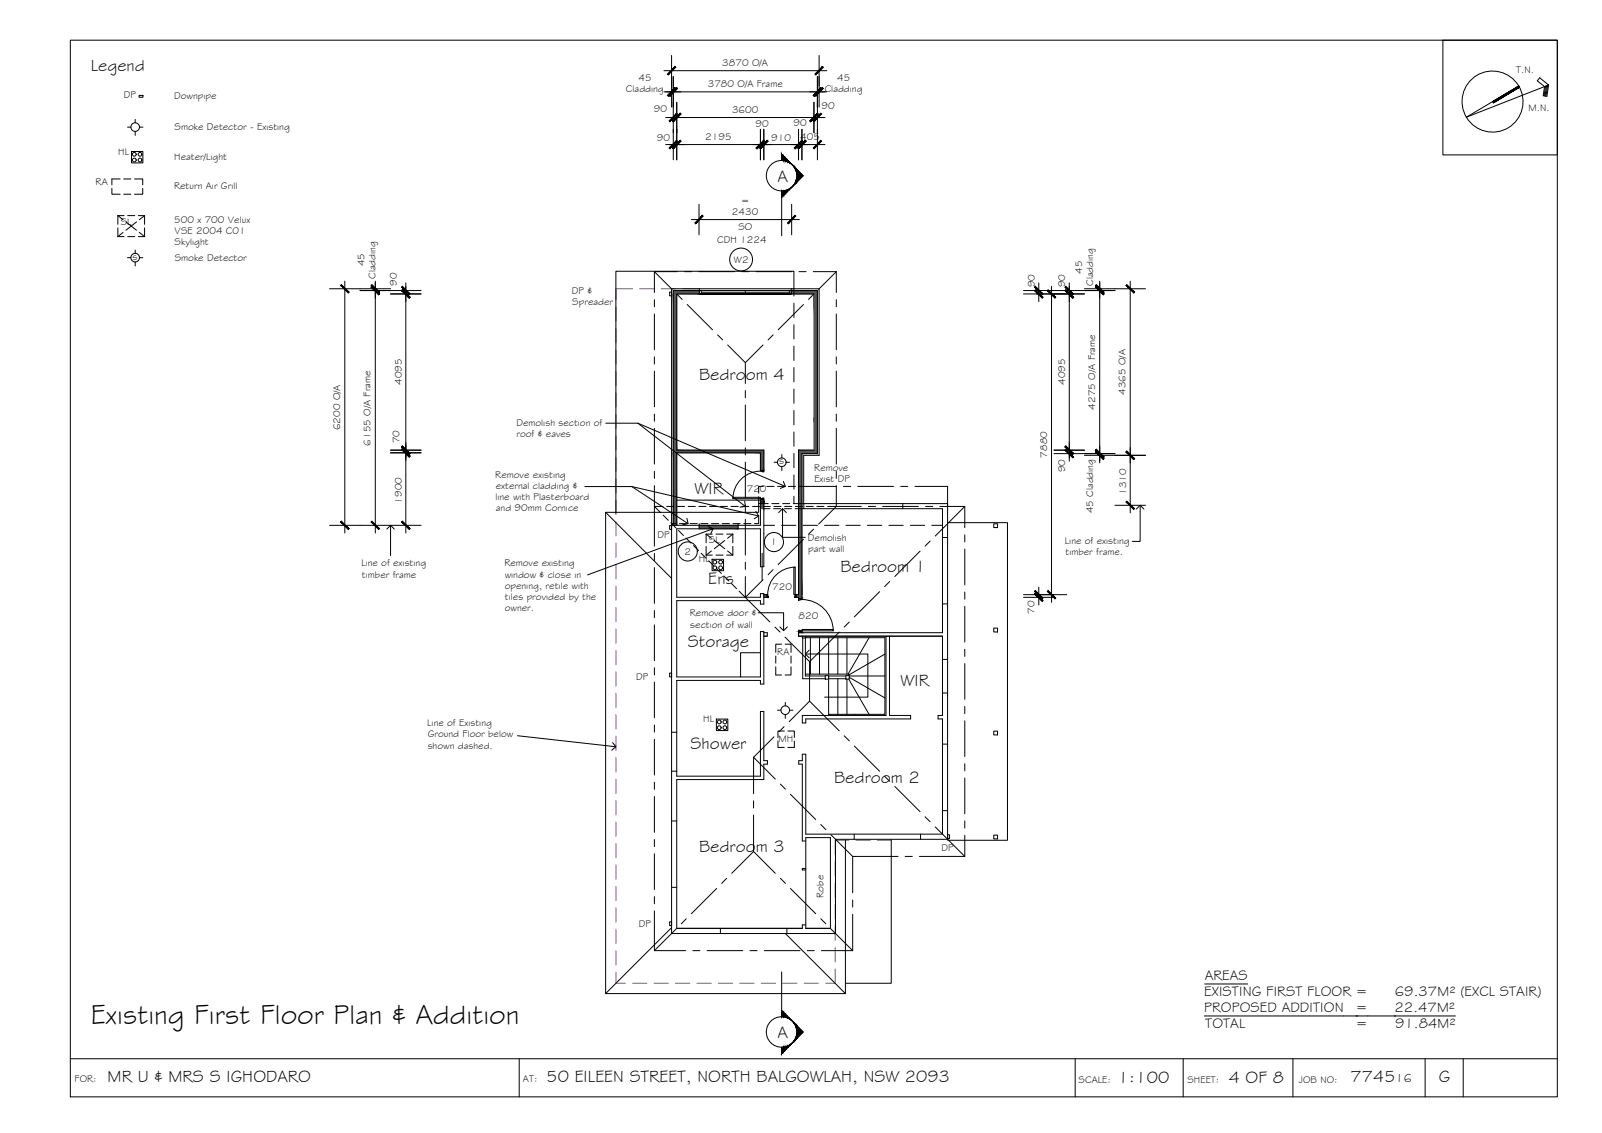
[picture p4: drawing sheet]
<svg xmlns="http://www.w3.org/2000/svg" width="420mm" height="297mm" viewBox="0 0 420 297" stroke-linecap="round" stroke-linejoin="round" font-family="sans-serif">
<!-- layer: HATCH -->
<g fill="#545454" stroke="#545454" stroke-width=".26">
<path d="M209.4 155.9h.9z"/>
<path d="M207.5 76.2l6.9 .9v-.9zM207.5 76.2l6.9 .9h-6.9z"/>
<path d="M176.6 76.2l6.8 .9v-.9zM176.6 76.2l6.8 .9h-6.8z"/>
<path d="M213.5 77.1l.9 32.4v-32.4zM213.5 77.1l.9 32.4h-.9z"/>
<path d="M213.5 109.5l.9 8.5v-8.5zM213.5 109.5l.9 8.5h-.9z"/>
<path d="M176.6 77.1l.9 40.9v-40.9zM176.6 77.1l.9 40.9h-.9z"/>
<path d="M176.6 118l23.7 .7v-.7zM176.6 118l23.7 .7h-23.7z"/>
<path d="M209.4 118l5 .9v-.9zM209.4 118l5 .9h-5z"/>
<path d="M199.4 118.7l.9 4.6v-4.6zM199.4 118.7l.9 4.6h-.9z"/>
<path d="M199.4 130.9l.9 2.5v-2.5zM199.4 130.9l.9 2.5h-.9z"/>
<path d="M176.6 118.7l.9 19v-19zM176.6 118.7l.9 19h-.9z"/>
<path d="M209.4 118.9l.9 37v-37zM209.4 118.9l.9 37h-.9zM208.8 155.9h1.5z"/>
<path d="M208.8 155.9l1.5 .7v-.7zM208.8 155.9l1.5 .7h-1.5z"/>
<path d="M209.4 156.6l.9 .4v-.4zM209.4 156.6l.9 .4h-.9z"/>
<path d="M209.4 165.6l.9 .3v-.3zM209.4 165.6l.9 .3h-.9z"/>
<path d="M183.4 137.7l10.2 .9v-.9zM183.4 137.7l10.2 .9h-10.2z"/>
<path d="M200.3 155.9l.9 .7v-.7zM200.3 155.9l.9 .7h-.9z"/>
</g>
<!-- layer: BORDER -->
<g fill="none" stroke="#000" stroke-width=".26">
<path d="M18.4 10.5h390v277.1h-390zM378.4 10.5h30v30.1h-30zM398.5 22.9l-6.8 4.1M405.3 22.6l-.3 2.5M405.6 22.5l-.4 2.7M405.9 22.4l-.4 2.8M406.2 22.3l-.5 2.9-1-.1 .4-2.4-1.9-1.5 .6-.8 2.4 1.9-21.6 8.4 13.7-8.1M18.4 277.6h390M136.2 277.6v10M282 277.6v10M310.3 277.6v10M339.1 277.6v10"/>
<path d="M373.8 277.6v10M383.8 277.6v10"/>
<circle cx="391.4" cy="26.6" r="8"/>
</g>
<!-- layer: SECTION POINT -->
<g fill="#000" stroke="#000" stroke-width=".26">
<path d="M207.4 49.2l.4-.3zM207.4 42.9l.4 .4zM208.2 48.5l-.4 .4zM208.2 43.6l.3 .6zM209 44.4l1.7 1.7-1.7 1.6zM207.4 267.3l.4 .4zM207.4 273.7l.4-.3zM207.8 267.7l.4 .5zM208.5 272.5l-.3 .5zM209 268.9l1.7 1.7-1.7 1.6z"/>
<path d="M205 40.4l.5 .6v1.1zM205 40.4v1.7h.5z"/>
<path d="M205 50.1h.5v1.1zM205 50.1v1.6l.5-.5z"/>
<path d="M205.5 41l.5 .5v.7zM205.5 41v1.1l.5 .1z"/>
<path d="M205.5 50.1l.5-.2v.8zM205.5 50.1v1.1l.5-.5z"/>
<path d="M206 41.5l.5 .4v.5zM206 41.5v.7l.5 .2z"/>
<path d="M206 49.9l.5-.1v.4zM206 49.9v.8l.5-.5z"/>
<path d="M206.5 41.9l.5 .7zM206.5 41.9v.5l.5 .2z"/>
<path d="M206.5 49.8l.5-.3v.2zM206.5 49.8v.4l.5-.5z"/>
<path d="M207 42.4l.4 .5zM207 42.4v.2l.4 .3z"/>
<path d="M207 49.5l.4-.3zM207 49.5v.2l.4-.4z"/>
<path d="M208.2 43.6l.3 .6zM207.8 43.3l.4 .4z"/>
<path d="M208.5 48v.2l-.3 .3zM208.2 48.5l.3-.3z"/>
<path d="M208.5 43.9l.3 .3v.5zM208.5 43.9l.3 .8z"/>
<path d="M208.8 47.5v.5h-.3zM208.5 48v.2l.3-.2z"/>
<path d="M208.8 44.2l.1 .1v.9zM208.8 44.2l.1 1z"/>
<path d="M208.9 46.9v.9l-.1-.3zM208.8 47.5v.5l.1-.2z"/>
<path d="M208.9 44.3l.1 1.5zM208.9 44.3l.1 1.5z"/>
<path d="M209 46.4v1.3zM208.9 46.9v.9z"/>
<path d="M205.5 274.5l-.5 1.7 .5-.5zM205 274.6l.5-.1-.5 1.7z"/>
<path d="M205.5 265.4l-.5 1.2h.5zM205 264.9l.5 .5-.5 1.2z"/>
<path d="M206 274.4l-.5 1.3 .5-.5zM205.5 274.5l.5-.1-.5 1.3z"/>
<path d="M206 266l-.5 .6 .5 .1zM205.5 265.4l.5 .6-.5 .6z"/>
<path d="M206.5 274.3l-.5 .9 .5-.5zM206 274.4l.5-.1-.5 .9z"/>
<path d="M206 266.7l.5 .2v-.5zM206 266l.5 .4-.5 .3z"/>
<path d="M207 274l-.5 .7zM206.5 274.3l.5-.3-.5 .7z"/>
<path d="M206.5 266.9l.5 .2v-.2zM206.5 266.4l.5 .5h-.5z"/>
<path d="M207.4 273.7l-.4 .5zM207 274l.4-.3-.4 .5z"/>
<path d="M207 267.1l.4 .3zM207 266.9l.4 .4-.4-.2z"/>
<path d="M208.5 272.5l-.3 .5zM208.2 273l-.4 .4z"/>
<path d="M208.2 268.2l.3 .4zM208.2 268.1l.3 .3z"/>
<path d="M208.8 272l-.3 .7 .3-.2zM208.8 272l-.3 .7z"/>
<path d="M208.5 268.6l.3 .6v-.5zM208.5 268.4l.3 .3-.3-.1z"/>
<path d="M208.9 271.4l-.1 1.1 .1-.2zM208.9 271.4l-.1 1.1z"/>
<path d="M208.9 268.8l-.1 .4 .1 .5zM208.8 268.7l.1 .1-.1 .4z"/>
<path d="M209 270.8l-.1 1.5zM209 270.8l-.1 1.5z"/>
<path d="M209 268.9v1.4zM208.9 268.8v.9z"/>
</g>
<g fill="none" stroke="#000" stroke-width=".26">
<path d="M205 42.1v-1.7l5.7 5.7-5.7 5.6M205 50.1v11.7M205 254.8v11.8M205 264.9l5.7 5.7-5.7 5.6v-1.6"/>
<circle cx="205" cy="46.1" r="4"/>
<circle cx="205" cy="270.5" r="4"/>
</g>
<!-- layer: SERVICES -->
<g fill="none" stroke="#000" stroke-width=".26">
<path d="M33.5 33.3h.8M34.5 39.7h3v3h-3zM35.5 31.3v.9M35.5 34.5v1M36.5 25h1v.5h-1zM36.6 33.3h.9M29.3 49.4v1.5h2.2M30.9 56.5v2.3M30.9 59.7v2.3M30.9 56.5h1.6M30.9 56.5l1.4 1.1M31.5 46.9h-2.2v1.6"/>
<path d="M32.5 46.9h1.8M32.5 50.9h1.8M33 58.2l2.8 2.2M33.5 56.5h1.9M35.3 46.9h2.1v1.6M35.8 58.2l-2.8 2.2M36.3 56.5h1.6M37.4 49.4v1.5h-2.1M37.9 56.5v2.3M37.9 59.7v2.3M37.9 56.5l-1.4 1.1M30.9 62h1.6"/>
<path d="M32.3 60.9l-1.4 1.1M33.4 67.6h.9M33.5 62h1.9M35.5 65.5v.9M35.5 68.7v1M36.3 62h1.6M36.5 60.9l1.4 1.1M36.6 67.6h.9M175.6 76.6h.5v1h-.5zM205 119.2v.9M175.6 137.8h.5v1h-.5zM199.4 131.4h1v.5h-1z"/>
<path d="M203 121.2h.9M205 122.3v1.1M206.2 121.2h.9M185.2 140v2.3M185.2 143.2v2.3M185.2 140h1.6M185.2 145.5h1.6M185.2 140l1.4 1.1M186.6 144.5l-1.4 1M186.8 146.6h3v3h-3zM187.3 141.7l2.8 2.2M187.8 140h1.8"/>
<path d="M187.8 145.5h1.8M190.1 141.7l-2.8 2.2M190.6 140h1.6M190.6 145.5h1.6M190.8 144.5l1.4 1M192.2 140v2.3M192.2 143.2v2.3M192.2 140l-1.4 1.1M175.6 176.5h.5v1h-.5zM203.5 172v1.9M203.5 174.8v2.2h1.5M205 168.9h-1.5v2.1"/>
<path d="M205.9 168.9h1.6v2.1M207.5 174.8v2.2h-1.6M207.5 172v1.9M187.9 188.5h3v3h-3zM203.9 186.2h.9M204 194.3v1.7h1.7M205.7 191.7h-1.7v1.7M206 184.2v.9M206 187.3v1.1M206.6 191.7h1.7v1.7M207.1 186.2h.9M208.3 194.3v1.7h-1.7"/>
<path d="M248.5 218.9h.5v1h-.5zM175.6 241.7h.5v1h-.5z"/>
<circle cx="35.5" cy="33.3" r="1.13"/>
<circle cx="35.2" cy="42" r=".5"/>
<circle cx="35.2" cy="40.5" r=".5"/>
<circle cx="36.7" cy="42" r=".5"/>
<circle cx="36.7" cy="40.5" r=".5"/>
<circle cx="35.5" cy="67.5" r="1.13"/>
<circle cx="205" cy="121.2" r="1.13"/>
<circle cx="187.5" cy="148.9" r=".5"/>
<circle cx="187.5" cy="147.4" r=".5"/>
<circle cx="189" cy="147.4" r=".5"/>
<circle cx="189" cy="148.9" r=".5"/>
<circle cx="188.6" cy="189.3" r=".5"/>
<circle cx="188.6" cy="190.8" r=".5"/>
<circle cx="190.1" cy="190.8" r=".5"/>
<circle cx="190.1" cy="189.3" r=".5"/>
<circle cx="205.9" cy="186.2" r="1.13"/>
</g>
<!-- layer: EXISTING -->
<g fill="none" stroke="#93278f" stroke-width=".26">
<path d="M165.9 75.7h-4.4v2.9M167.8 75.7h3.7M173.4 75.7h3.8M179.1 75.7h4.3M207.5 75.7h.7M161.5 80.5v3.7M161.5 86.1v3.8M161.5 91.8v3.7M161.5 97.4v3.7M161.5 103v3.7M161.5 108.6v3.8M161.5 114.3v3.7"/>
<path d="M161.5 119.9v3.7M161.5 125.5v3.8M161.5 131.1v3.8M161.5 136.8v3.7M161.5 142.4v3.7M161.5 148v3.8M161.5 153.6v3.8M161.5 159.3v3.7M161.5 164.9v3.7M161.5 170.5v3.8M161.5 176.1v3.8M161.5 181.8v3.7"/>
<path d="M161.5 187.4v3.7M161.5 193v3.8M161.5 198.6v3.8M161.5 204.3v3.7M161.5 209.9v3.7M161.5 215.5v3.8M161.5 221.1v3.8M161.5 226.8v3.7M161.5 232.4v3.7M161.5 238v3.8M219 225.9v3.8M219 231.5v3.8"/>
<path d="M219 237.2v3.7M222.6 220.3h-3.6v3.7M224.5 220.3h3.8M233.7 220v.3h-3.6M161.5 254.9v2.9h2.5M161.5 243.6v3.8M161.5 249.3v3.7M165.9 257.8h3.8M171.5 257.8h3.8M177.2 257.8h3.7M182.8 257.8h3.7M188.4 257.8h3.8"/>
<path d="M194 257.8h3.8M199.7 257.8h3.7M205.3 257.8h3.7M210.9 257.8h3.8M219 254v3.8h-2.5M219 242.8v3.7M219 248.4v3.8"/>
</g>
<g fill="none" stroke="#000" stroke-width=".26">
<path d="M178.2 137.3h1.9M181 137.3h1.9M183.4 137.3v1.3M183.8 137.3h1.9M186.6 137.3h1.9M189.4 137.3h1.9M192.2 137.3h1.9M193.6 137.3v1.3M195.1 137.3h1.8M199 135.1v2.2h-1.1M201.5 132h-2.5v2.2M202 133.4h-1.7v15.2h-.9v-10h-21.9v18h21.9v-1h.9v2.8h-.9v-.9h-21.9v20h21.9v-11.9h.9v.3h.9v.9h-.9v12.5h-.9v-.9h-21.9v25.1h21.9v-17h.9v12.9h1v.9h-1v4.1h-22.8v39h32.9v-.9h.9"/>
<path d="M202.4 132h1.9M202.9 133.4h1.9M205.3 132h1.8M205.7 133.4h1.9M208.1 132h40.4v88h-29.4v24.7h-43v-107.4h1.2M208.5 133.4h38.7v32.5h-37.8v.9h37.8v20.8h-1.2v.9h1.2v30.2h-35.9v-21h-.9v1.7h-.9v.9h.9v20.2h.9M210.8 132v1.4M236.8 132v1.4M260.6 137.3h1v1h-1zM199.9 145v7.1M247.2 140.9h1.3M247.2 158.3h1.3"/>
<path d="M199.4 171.1h-5.2v6.4M200.4 166.8h.8M210.4 166.8v.5h.9v-.5M210.5 167.3v10.6h5.9M211.2 167.3v9.9h5.2M211.2 176.7h11.4v.4M211.3 167.2h20.8v20.1h-14.8M212.5 167.2v9.5M214.9 167.2v9.5M216.4 177.1h.9v.9h-.9zM217.3 177.9h4.5M217.3 167.2v9.5"/>
<path d="M219.7 167.2v9.5M219.7 177.9v9.4M221.8 177.1h.9v.9h-.9zM221.8 177.2h-4.5v10.4M222.1 167.2v9.5M222.1 178v9.3M222.6 178l5.3 9.3M222.7 177.2h9.4M222.7 177.6l9.4 5.4M227.9 167.2l-5.5 9.5M232.1 171.5l-9.5 5.4M232.4 166.8v20.8h-22v1.9h.9v-1h27.5v-.9h-5.5v-20.8"/>
<path d="M247.2 172.9h1.3M260.6 164.7h1v1h-1zM176.1 192h1.4M247.2 195.1h1.3M247.2 181.7h1.3M260.6 191.7h1v1h-1zM176.1 215.2h1.4M176.1 202.2h1.4M211.3 219.6h6.5v23.8h-6.5zM224 218.7v1.3M241.4 218.7v1.3M247.2 212.5h1.3"/>
<path d="M260.6 218.9h1v1h-1zM176.1 232.6h1.4M211.3 227.7h-.9v.4h.9M188.9 243.4v1.3M206.4 243.4v1.3"/>
</g>
<!-- layer: NEWWORK -->
<path d="M183.4 75.7v1.4h-5.9v40.9h22.8v5.3h-.9v-4.6h-21.9v19M183.4 76.2h-6.8v61.5M207.5 76.2h6.9v42.7h-4.1v38.3M207.5 75.7v1.4h6M213.5 118h-4.1v37.9h-.6v.7h.6v.4h.9M200.3 133.4v-2.5h-.9v6.8h-23.3M200.3 155.9h.9v.7h-.9M210.3 165.4v.5M210.3 165.6h-.9v.3" fill="none" stroke="#000" stroke-width=".26"/>
<!-- layer: ROOFPLAN EXIST. -->
<g fill="none" stroke="#000" stroke-width=".26">
<path d="M208.2 75.7v-4.6h-46.7v63.4M158.8 134.3l17.3 17.3M171.6 132.8h2.3M171.6 132.8v10.4M171.6 132.8l1.7 1.6M174 135.1l1.3 1.3M174.9 132.8h1.8M175.9 137.1l1.4 1.3M177.7 132.8h1.8M177.9 139.1l1.3 1.3M180.5 132.8h1.9M183.3 132.8h1.9"/>
<path d="M186.1 132.8h1.9M188.9 132.8h1.9M191.7 132.8h1.9M194.5 132.8h1.9M197.4 132.8h1.8M199 134.3h-40.2v126.2h62.9v-40.2M199 130.3v1.7M200.2 132.8h1.8M200.2 127.5h-1.2v1.8M201.1 127.5h1.9M203 132.8h1.9M203.9 127.5h1.9"/>
<path d="M205.8 132.8h1.9M206.8 127.5h1.8M208.6 132.8h1.9M209.6 127.5h9.7M211.4 132.8h1.9M214.2 132.8h1.9M217.1 132.8h8.8M221.2 127.5h1.9M225 127.5h9.3M227.7 132.8h1.9M231.5 132.8h9.4M236.2 127.5h1.9"/>
<path d="M240 127.5h8.5v5.3M242.7 132.8h1.9M246.5 132.8h6.5v5.5M248.5 137h15.7v83.3h-15.7M253 132.8l-7.7 7.7M171.6 145.1v1.8M171.6 148.8v9.4M179.9 141l1.3 1.4M181.9 143l1.3 1.4M183.9 145l1.3 1.4M185.9 147l1.3 1.4M187.9 149l1.3 1.3"/>
<path d="M189.9 151l1.3 1.3M191.8 153l1.4 1.3M193.8 155l8.1 8.1M230.7 155.1l-6.6 6.6M233.3 152.5l-1.3 1.3M241.3 144.5l-6.6 6.6M244 141.9l-1.4 1.3M253 140.2v1.9M253 144v9.3M253 155.2v1.9M253 159v9.3M171.6 160.1v1.8"/>
<path d="M171.6 163.8v9.4M171.6 175.1v1.8M171.6 178.8v9.4M203.2 164.4l1.4 1.3M205.9 167l6.4 6.5M212.3 173.5v10.3M220.1 165.7l-7.8 7.8M222.7 163.1l-1.3 1.3M253 170.2v1.9M253 174v9.3M171.6 190.1v1.9M171.6 193.8v9.4"/>
<path d="M197.6 198.5l5.7 5.8M197.6 198.5v9.6M203 193.2l-5.4 5.3M205.6 190.5l-1.3 1.3M212.3 183.8l7.8 7.8M212.3 183.8l-5.3 5.4M221.4 192.9l1.3 1.3M224.1 195.6l6.6 6.6M253 185.2v1.9M253 189v9.3M171.6 205.1v1.8M171.6 208.8v9.4"/>
<path d="M197.6 209.9v1.9M197.6 213.7v9.5M204.7 205.6l1.3 1.3M207.3 208.2l6.6 6.7M215.3 216.2l1.3 1.3M217.9 218.8l5.7 5.7M232 203.5l1.3 1.3M234.7 206.2l6.6 6.6M242.6 214.1l1.4 1.3M245.3 216.8l7.7 7.7M253 219v5.5h-11.9M253 200.2v1.9"/>
<path d="M253 204v9.4M253 215.2v1.9M171.6 238.8v10.4h8.2M171.6 220.1v1.8M171.6 223.8v9.4M171.6 235.1v1.9M187.9 232.9l-6.6 6.7M190.6 230.3l-1.3 1.3M197.6 223.2l5.7 5.8M197.6 223.2l-5.7 5.8M204.7 230.3l1.3 1.3M207.3 232.9l6.6 6.7"/>
<path d="M223.6 239.7v9.5h-8.2M223.6 236v1.8M233.8 220.3v37.5h-12.1M235.5 224.5h-11.9v9.6M237.4 224.5h1.9M176.1 243.2l-17.3 17.3M177.3 243.5l-5.7 5.7M180 240.9l-1.3 1.3M181.7 249.2h1.9M185.4 249.2h9.4M196.7 249.2h1.9M200.5 249.2h9.3"/>
<path d="M206 244.7l15.7 15.8M211.7 249.2h1.9M215.3 240.9l1.3 1.3M217.9 243.5l5.7 5.7"/>
</g>
<!-- layer: 0.13 -->
<g fill="none" stroke="#000" stroke-width=".26">
<path d="M183.4 75.7h-7.3v62M207.5 75.7h7.3v43.7h-4v12.6M208.2 75.7v1.9M208.2 79.5v3.7M208.2 85.1v3.8M208.2 90.7v3.8M208.2 96.4v3.7M208.2 102v3.7M208.2 107.6v3.8M208.2 113.3v3.7M208.2 118.9v3.7M177.5 131.1h21.9"/>
<path d="M199.4 123.5a7.2 7.2 0 0 0-7.2 7.2M200.3 137.7h2.8M205 137.7h3.8M208.2 124.5v3.7M208.2 130.1v1.9M210.6 137.7h3.8M216.3 137.7h3.7M221.9 137.7h3.7M227.5 137.7h3.8M233.1 137.7h3.8M238.8 137.7h3.7M244.4 137.7h2.8"/>
<path d="M208.6 148.7a7.2 7.2 0 0 0-7.3 7.2M210.3 157.2a8.2 8.2 0 0 1 8.2 8.2"/>
</g>
<!-- layer: 0 -->
<g fill="none" stroke="#000" stroke-width=".26">
<path d="M158.9 110.9h8.4l28.2 21.9M167.3 110.9l38.7 16.6M101.4 138.7l1-1 1 1M102.4 137.7v8M153.4 127.6h12.3l14.8 9.7M165.7 127.6l33.3 7.7M180.2 135.9l.3 1.4-1.4 .3M185.7 138l1.3 .6-.6 1.3M187 138.6l-32.9 12.1M195.3 131.4l.2 1.4-1.4 .2M198.2 134.1l.8 1.2-1.2 .7M204.2 134.4l1-1 1 1"/>
<path d="M205.2 133.4v7.5h6M205.5 126.2l.5 1.3-1.3 .6M298 133.5l1-1 1 1M299 132.5v9.4h-2M198.8 160.6h6.7v4.7M204.5 164.4l1 .9 1-.9M211.2 171.5h16.4v11.3h-11.3M212.2 170.4l-1 1.1 1 1M135.7 192.9l25.8 2.9M160.7 194.7l.8 1.1-1.1 .9"/>
</g>
<!-- layer: NEWWORK -->
<path d="M200.3 165.9v.9M209.4 165.9v.9" fill="none" stroke="#000" stroke-width=".3"/>
<!-- layer: ROOFPLAN NEW -->
<g fill="none" stroke="#000" stroke-width=".26">
<path d="M171.6 78.6v1.8M171.6 71.2l4.7 4.7M177.6 77.2l1.3 1.3M177.7 71.2h-6.1v5.5M179.5 71.2h1.9M180.2 79.8l6.7 6.7M183.3 71.2h9.4M194.5 71.2h1.9M198.3 71.2h9.4M209.5 71.2h1.9M210.7 79.8l-6.6 6.7M213.3 71.2h6"/>
<path d="M213.4 77.2l-1.3 1.3M219.3 71.2v5.5M219.3 78.6v1.8M219.3 71.2l-4.6 4.7M171.6 82.3v9.4M171.6 93.5v1.9M171.6 97.3v9.4M188.2 87.8l1.3 1.3M190.8 90.4l4.7 4.7M200.1 90.4l-4.6 4.7v5.4M202.8 87.8l-1.3 1.3M219.3 82.3v9.4"/>
<path d="M219.3 93.5v1.9M219.3 97.3v9.4M171.6 108.6v1.8M171.6 112.3v9.4M195.5 102.4v1.9M195.5 106.2v9.3M195.5 117.4v1.9M219.3 108.6v1.8M219.3 112.3v9.4M171.6 123.6v1.8M171.6 127.3v5.5M195.5 121.2v9.3"/>
<path d="M195.5 132.4v1.9M195.5 136.2v9.3M213.4 138.7l-1.3 1.4M219.3 123.6v1.8M219.3 127.3v5.5l-4.6 4.6M195.5 147.4v1.9M195.5 151.2v5.4l4.6-4.6M202.8 149.3l-1.3 1.4M210.7 141.4l-6.6 6.6"/>
</g>
<!-- layer: MASK -->
<g fill="#fff" stroke="#fff" stroke-width=".26">
<path d="M208.2 148.7v7.2h.4zM208.2 148.7h.4v7.2z"/>
<path d="M210.3 165v.4l8.2-.4zM210.3 165.4l8.2-.4v.4z"/>
<path d="M192.2 130.7h7.2v-.3zM192.2 130.4h7.2l-7.2 .3z"/>
</g>
<path d="M192.2 130.4h7.2v.3h-7.2zM208.2 148.7h.4v7.2h-.4zM210.3 165h8.2v.4h-8.2z" fill="none" stroke="#fff" stroke-width=".26"/>
<!-- layer: DOORS -->
<path d="M192.2 130.4h7.2v.3h-7.2zM199.4 130.7l.9-.1v.3h-.9zM199.4 123.3h.9v.4l-.9-.2zM201.2 155.9h.2l.1 .7h-.3zM208.2 148.7h.4v7.2h-.4zM208.6 155.9h.2v.7h-.4zM209.4 157h.9v.2l-.9 .1zM209.4 165.2l.9 .2v.2h-.9zM210.3 165h8.2v.4h-8.2z" fill="none" stroke="#000" stroke-width=".26"/>
<!-- layer: WINDOWS -->
<g fill="none" stroke="#000" stroke-width=".26">
<path d="M183.4 76.2h24.1v.9h-24.1h24.1h-24.1zM183.4 75.7h24.1M183.9 76.2v.9M183.9 76.6h23.1M195.5 76.2v.9M207 76.2v.9"/>
<circle cx="194.4" cy="68" r="3"/>
</g>
<!-- layer: DIMENSION -->
<g fill="none" stroke="#000" stroke-width=".26">
<path d="M174.1 18.5h42.7M176.1 14.5v13.6M214.8 14.5v13.6M174.1 24.1h42.7M174.6 30.8h41.8M174.6 37.9h37.7M176.6 20.1v21.8M177.5 26.8v15.1M199.4 33.9v8M200.3 33.9v8M208.3 37.9h8.1M209.4 33.9v8"/>
<path d="M210.3 33.9v8M213.5 26.8v8M214.4 20.1v21.8M181.3 57.6h28.3M183.3 53.6v8M207.6 53.6v8M86.4 75.7h16M90.4 73.7v66M94.4 76.2h16M98.4 73.7v66M102.4 77.1h8M106.4 74.2v65.5"/>
<path d="M268.4 76.2h24M268.4 77.1h16M272.4 74.2v4.9M275.8 75.1v82.8M280.4 74.2v46.7M284.4 75.7h16M288.4 73.7v47.7M296.4 73.7v60.8M102.4 118h8M102.4 118.7h8M276.4 118h8M276.4 118.9h16"/>
<path d="M284.4 119.4h16M86.4 137.7h24M292.4 132.5h8M268.4 155.9h11.4M268.4 156.6h8M272.4 153.9v4.7"/>
</g>
<!-- layer: 0 -->
<g fill="#000" stroke="#000" stroke-width=".26">
<path d="M177 17.4l-1.8 2.2 2-2zM177 17.4l-1.8 2.2-.2-.2z"/>
<path d="M215.7 17.4l-2 2 .2 .2zM215.7 17.4l.2 .2-2 2z"/>
<path d="M177 23l-2 2 .2 .2zM177 23l.2 .2-2 2z"/>
<path d="M177.5 29.7l-2 2 .2 .2zM177.5 29.7l.2 .2-2 2z"/>
<path d="M175.5 38.8l.2 .2 1.8-2.2zM177.5 36.8l.2 .2-2 2z"/>
<path d="M177.5 23l-1.8 2.2 2-2zM177.5 23l-1.8 2.2-.2-.2z"/>
<path d="M177.5 23l-1.8 2.2 2-2zM177.5 23l-1.8 2.2-.2-.2z"/>
<path d="M178.4 29.7l-1.8 2.2 2-2zM178.4 29.7l-1.8 2.2-.2-.2z"/>
<path d="M178.4 29.7l-1.8 2.2 2-2zM178.4 29.7l-1.8 2.2-.2-.2z"/>
<path d="M178.4 36.8l-1.8 2.2 2-2zM176.4 38.8l2-2-1.8 2.2z"/>
<path d="M178.4 36.8l-1.8 2.2 2-2zM176.4 38.8l2-2-1.8 2.2z"/>
<path d="M198.3 38.8l.2 .2 1.8-2.2zM200.3 36.8l.2 .2-2 2z"/>
<path d="M198.3 38.8l.2 .2 1.8-2.2zM200.3 36.8l.2 .2-2 2z"/>
<path d="M201.2 36.8l-1.8 2.2 2-2zM201.2 36.8l-1.8 2.2-.2-.2z"/>
<path d="M201.2 36.8l-1.8 2.2 2-2zM201.2 36.8l-1.8 2.2-.2-.2z"/>
<path d="M208.3 38.8l.2 .2 1.8-2.2zM210.3 36.8l.2 .2-2 2z"/>
<path d="M208.3 38.8l.2 .2 1.8-2.2zM210.3 36.8l.2 .2-2 2z"/>
<path d="M209.2 38.8l.2 .2 1.8-2.2zM211.2 36.8l.2 .2-2 2z"/>
<path d="M211.2 36.8l-1.8 2.2 2-2zM209.2 38.8l2-2-1.8 2.2z"/>
<path d="M212.4 31.7l.2 .2 1.8-2.2zM214.4 29.7l.2 .2-2 2z"/>
<path d="M212.4 31.7l.2 .2 1.8-2.2zM214.4 29.7l.2 .2-2 2z"/>
<path d="M215.3 23l-2 2 .2 .2zM215.3 23l.2 .2-2 2z"/>
<path d="M215.3 23l-2 2 .2 .2zM215.3 23l.2 .2-2 2z"/>
<path d="M215.3 29.7l-1.8 2.2 2-2zM215.3 29.7l-1.8 2.2-.2-.2z"/>
<path d="M215.3 36.8l-1.8 2.2 2-2zM213.3 38.8l2-2-1.8 2.2z"/>
<path d="M215.7 23l-1.8 2.2 2-2zM215.7 23l-1.8 2.2-.2-.2z"/>
<path d="M184.2 56.4l-1.8 2.3 2-2zM184.2 56.4l-1.8 2.3-.2-.2z"/>
<path d="M208.5 56.4l-2 2.1 .2 .2zM208.5 56.4l.2 .3-2 2z"/>
<path d="M89.3 74.8l2 2 .3-.2zM89.5 74.6l2.1 2-2.3-1.8z"/>
<path d="M97.3 74.8l2.2 1.8-2-2zM97.3 74.8l2.2 1.8-.2 .2z"/>
<path d="M97.3 75.3l2 2 .2-.2zM97.3 75.3l.2-.3 2 2.1z"/>
<path d="M97.3 75.3l2 2 .2-.2zM97.3 75.3l.2-.3 2 2.1z"/>
<path d="M105.3 75.3l2.2 1.8-2-2.1zM105.3 75.3l2.2 1.8-.2 .2z"/>
<path d="M105.3 76.2l2 2 .2-.3zM105.3 76.2l.2-.2 2 1.9z"/>
<path d="M105.3 76.2l2 2 .2-.3zM105.3 76.2l.2-.2 2 1.9z"/>
<path d="M271.5 75l-.2 .3 2.2 1.8zM271.3 75.3l2.2 1.8-.2 .2z"/>
<path d="M271.3 76.2l2 2 .2-.3zM271.3 76.2l.2-.2 2 1.9z"/>
<path d="M274.7 76.2l2 2 .2-.3zM274.7 76.2l.2-.2 2 1.9z"/>
<path d="M279.5 75l-.2 .3 2.2 1.8zM279.3 75.3l2.2 1.8-.2 .2z"/>
<path d="M279.3 76.2l2 2 .2-.3zM279.3 76.2l.2-.2 2 1.9z"/>
<path d="M279.3 76.2l2 2 .2-.3zM279.3 76.2l.2-.2 2 1.9z"/>
<path d="M287.3 74.8l2.2 1.8-2-2zM287.3 74.8l2.2 1.8-.2 .2z"/>
<path d="M287.3 75.3l2 2 .2-.2zM287.3 75.3l.2-.3 2 2.1z"/>
<path d="M287.3 75.3l2 2 .2-.2zM287.3 75.3l.2-.3 2 2.1z"/>
<path d="M295.3 74.8l2 2 .2-.2zM295.3 74.8l.2-.2 2 2z"/>
<path d="M105.5 116.9l-.2 .2 2.2 1.8zM105.3 117.1l2.2 1.8-.2 .2z"/>
<path d="M105.5 116.9l-.2 .2 2.2 1.8zM105.3 117.1l2.2 1.8-.2 .2z"/>
<path d="M105.3 117.8l2 2 .2-.2zM105.3 117.8l.2-.2 2 2z"/>
<path d="M105.3 117.8l2 2 .2-.2zM105.3 117.8l.2-.2 2 2z"/>
<path d="M279.5 116.9l-.2 .2 2.2 1.8zM279.3 117.1l2.2 1.8-.2 .2z"/>
<path d="M279.5 116.9l-.2 .2 2.2 1.8zM279.3 117.1l2.2 1.8-.2 .2z"/>
<path d="M287.5 117.8l-.2 .2 2.2 1.8zM287.3 118l2.2 1.8-.2 .2z"/>
<path d="M287.5 117.8l-.2 .2 2.2 1.8zM287.3 118l2.2 1.8-.2 .2z"/>
<path d="M295.3 118.5l2.2 1.8-2-2zM295.3 118.5l2.2 1.8-.2 .2z"/>
<path d="M89.5 136.6l-.2 .2 2.3 1.8zM89.3 136.8l2.3 1.8-.3 .2z"/>
<path d="M97.5 136.6l-.2 .2 2.2 1.8zM97.3 136.8l2.2 1.8-.2 .2z"/>
<path d="M105.5 136.6l-.2 .2 2.2 1.8zM105.3 136.8l2.2 1.8-.2 .2z"/>
<path d="M279.3 118l2 2 .2-.2zM279.5 117.8l2 2-2.2-1.8z"/>
<path d="M287.3 118.5l2 2 .2-.2zM287.3 118.5l.2-.2 2 2z"/>
<path d="M295.5 131.4l-.2 .2 2.2 1.8zM295.3 131.6l2.2 1.8-.2 .2z"/>
<path d="M295.3 118.5l2 2 .2-.2zM295.3 118.5l.2-.2 2 2z"/>
<path d="M271.3 155l2.2 1.8-2-2zM271.3 155l2.2 1.8-.2 .2z"/>
<path d="M271.3 155.7l2 2 .2-.2zM271.3 155.7l.2-.2 2 2z"/>
<path d="M274.9 154.8l-.2 .2 2.2 1.8zM274.7 155l2.2 1.8-.2 .2z"/>
</g>
<!-- layer: BORDER -->
<g fill="#000" stroke="#000" stroke-width=".26">
<path d="M391.5 26.6l6.8-4zM391.5 26.7l6.8-4.1 .2 .2z"/>
<path d="M391.5 26.7l.2 .3 6.8-4.2zM391.7 27l6.8-4.2z"/>
</g>
<!-- layer: TEXT -->
<g fill="none" stroke="#000" stroke-width=".26">
<path d="M316 258h11.2M315.9 266.4h65.8"/>
<circle cx="180.4" cy="144.6" r="2.51"/>
<circle cx="203" cy="142.1" r="2.51"/>
</g>
<text font-size="7.5" x="23.8" y="268.4">Existing First Floor Plan &amp; Addition</text>
<g font-size="4.5">
<text x="23.8" y="18.5">Legend</text>
<text x="203.9" y="47.8">A</text>
<text x="183.4" y="99.6">Bedroom 4</text>
<text x="182.2" y="129.6">WIR</text>
<text x="220.4" y="149.8">Bedroom 1</text>
<text x="185.8" y="153.1">Ens</text>
<text x="180.4" y="169.7">Storage</text>
<text x="236.2" y="179.8">WIR</text>
<text x="181.1" y="196.3">Shower</text>
<text x="218.8" y="205.4">Bedroom 2</text>
<text x="183.4" y="223.4">Bedroom 3</text>
<text x="203.9" y="272">A</text>
<text x="28.2" y="283.6">MR U &amp; MRS S IGHODARO</text>
<text x="143.3" y="283.6">50 EILEEN STREET, NORTH BALGOWLAH, NSW 2093</text>
<text x="293.2" y="283.9">1:100</text>
<text x="322.3" y="283.9">4 OF 8</text>
<text x="354.2" y="283.8">7745</text>
<text x="377.4" y="283.8">G</text>
</g>
<g font-size="3.7">
<text x="316" y="256.9">AREAS</text>
<text x="315.8" y="261.1">EXISTING FIRST FLOOR =</text>
<text x="365.8" y="261.1">69.37M² (EXCL STAIR)</text>
<text x="315.9" y="265.3">PROPOSED ADDITION</text>
<text x="316.1" y="269.5">TOTAL</text>
<text x="355.6" y="265.3">=</text>
<text x="355.6" y="269.5">=</text>
<text x="365.7" y="265.3">22.47M²</text>
<text x="365.9" y="269.5">91.84M²</text>
</g>
<text font-size="3.2" x="366" y="283.8">16</text>
<g font-size="2.6">
<text x="189.4" y="17.3">3870 O/A</text>
<text x="167.5" y="21.2">45</text>
<text x="185.6" y="22.9">3780 O/A Frame</text>
<text x="219.6" y="21.2">45</text>
<text x="397.6" y="19.1">T.N.</text>
<text x="32.5" y="25.7">DP</text>
<text x="45.7" y="26">Downpipe</text>
<text x="164.2" y="24.2">Cladding</text>
<text x="171.5" y="29.3">90</text>
<text x="192" y="29.7">3600</text>
<text x="215.5" y="28.6">90</text>
<text x="216.3" y="24.2">Cladding</text>
<text x="400.9" y="29.2">M.N.</text>
<text x="45.8" y="34.2">Smoke Detector - Existing</text>
<text x="198.1" y="33.2">90</text>
<text x="208.1" y="33.1">90</text>
<text x="31" y="40.5">HL</text>
<text x="45.7" y="41.8">Heater/Light</text>
<text x="172.3" y="36.8">90</text>
<text x="185" y="36.8">2195</text>
<text x="202.3" y="36.8">910</text>
<text x="209.9" y="36.8">405</text>
<text x="25.1" y="48.6">RA</text>
<text x="45.7" y="49.5">Return Air Grill</text>
<text x="194.4" y="53.5">=</text>
<text x="31.7" y="58.9">SL</text>
<text x="45.7" y="58.3">500 x 700 Velux</text>
<text x="191.9" y="56.5">2430</text>
<text x="45.8" y="61.3">VSE 2004 C01</text>
<text x="45.8" y="64.2">Skylight</text>
<text x="188.1" y="63.6">CDH 1224</text>
<text x="193.7" y="60.3">SO</text>
<text x="34.8" y="68.1">s</text>
<text x="45.8" y="68.5">Smoke Detector</text>
<text x="95.6" y="69.8" transform="rotate(-90 95.6 69.8)">45</text>
<text x="192.5" y="68.8">W2</text>
<text x="283.8" y="71.7" transform="rotate(-90 283.8 71.7)">45</text>
<text x="98.5" y="73.1" transform="rotate(-90 98.5 73.1)">Cladding</text>
<text x="104" y="74.9" transform="rotate(-90 104 74.9)">90</text>
<text x="150" y="77.1">DP &amp;</text>
<text x="271.4" y="75.3" transform="rotate(-90 271.4 75.3)">90</text>
<text x="279.4" y="75.3" transform="rotate(-90 279.4 75.3)">90</text>
<text x="286.7" y="75" transform="rotate(-90 286.7 75)">Cladding</text>
<text x="150.1" y="80.1">Spreader</text>
<text x="105.4" y="100.9" transform="rotate(-90 105.4 100.9)">4095</text>
<text x="279.3" y="100.9" transform="rotate(-90 279.3 100.9)">4095</text>
<text x="287.2" y="107.4" transform="rotate(-90 287.2 107.4)">4275 O/A Frame</text>
<text x="295.2" y="103.6" transform="rotate(-90 295.2 103.6)">4365 O/A</text>
<text x="89.2" y="112.8" transform="rotate(-90 89.2 112.8)">6200 O/A</text>
<text x="135.4" y="111.6">Demolish section of</text>
<text x="97.2" y="116.8" transform="rotate(-90 97.2 116.8)">6155 O/A Frame</text>
<text x="104.7" y="116.2" transform="rotate(-90 104.7 116.2)">70</text>
<text x="135.5" y="114.6">roof &amp; eaves</text>
<text x="274.7" y="120" transform="rotate(-90 274.7 120)">7880</text>
<text x="129.9" y="125.3">Remove existing</text>
<text x="204.4" y="121.7">s</text>
<text x="213.6" y="123.5">Remove</text>
<text x="279.4" y="123.8" transform="rotate(-90 279.4 123.8)">90</text>
<text x="129.9" y="131.1">line with Plasterboard</text>
<text x="130" y="128.2">external cladding &amp;</text>
<text x="195.8" y="129">720</text>
<text x="213.6" y="126.4">Exist DP</text>
<text x="295.4" y="129.7" transform="rotate(-90 295.4 129.7)">1310</text>
<text x="105.4" y="132" transform="rotate(-90 105.4 132)">1900</text>
<text x="130.1" y="134">and 90mm Cornice</text>
<text x="286.7" y="134.6" transform="rotate(-90 286.7 134.6)">45 Cladding</text>
<text x="172.4" y="141.1">DP</text>
<text x="185.9" y="142.4">SL</text>
<text x="202.1" y="143">1</text>
<text x="211.9" y="141.7">Demolish</text>
<text x="279.3" y="142.5">Line of existing</text>
<text x="94.8" y="148.5">Line of existing</text>
<text x="132.3" y="148.5">Remove existing</text>
<text x="179.5" y="145.4">2</text>
<text x="183.3" y="147.4">HL</text>
<text x="211.9" y="144.6">part wall</text>
<text x="279.4" y="145.5">timber frame.</text>
<text x="94.9" y="151.4">timber frame</text>
<text x="132.4" y="151.4">window &amp; close in</text>
<text x="132.4" y="154.3">opening, retile with</text>
<text x="202.6" y="154.7">720</text>
<text x="132.4" y="160.2">owner.</text>
<text x="132.4" y="157.3">tiles provided by the</text>
<text x="180.9" y="161.6">Remove door &amp;</text>
<text x="271.3" y="160.9" transform="rotate(-90 271.3 160.9)">70</text>
<text x="181" y="164.5">section of wall</text>
<text x="209.4" y="162.4">820</text>
<text x="203.9" y="171.6">RA</text>
<text x="166.8" y="178.4">DP</text>
<text x="112.1" y="190.4">Line of Existing</text>
<text x="184.4" y="189.3">HL</text>
<text x="112.2" y="193.3">Ground Floor below</text>
<text x="112.2" y="196.3">shown dashed.</text>
<text x="204.2" y="194.6">MH</text>
<text x="246.9" y="223.1">DP</text>
<text x="216" y="235.3" transform="rotate(-90 216 235.3)">Robe</text>
<text x="167.5" y="243">DP</text>
<text x="19.6" y="283.8">FOR:</text>
<text x="137.2" y="283.6">AT:</text>
<text x="282.9" y="283.9">SCALE:</text>
<text x="311.5" y="283.9">SHEET:</text>
<text x="340.7" y="283.9">JOB NO:</text>
</g>
</svg>
